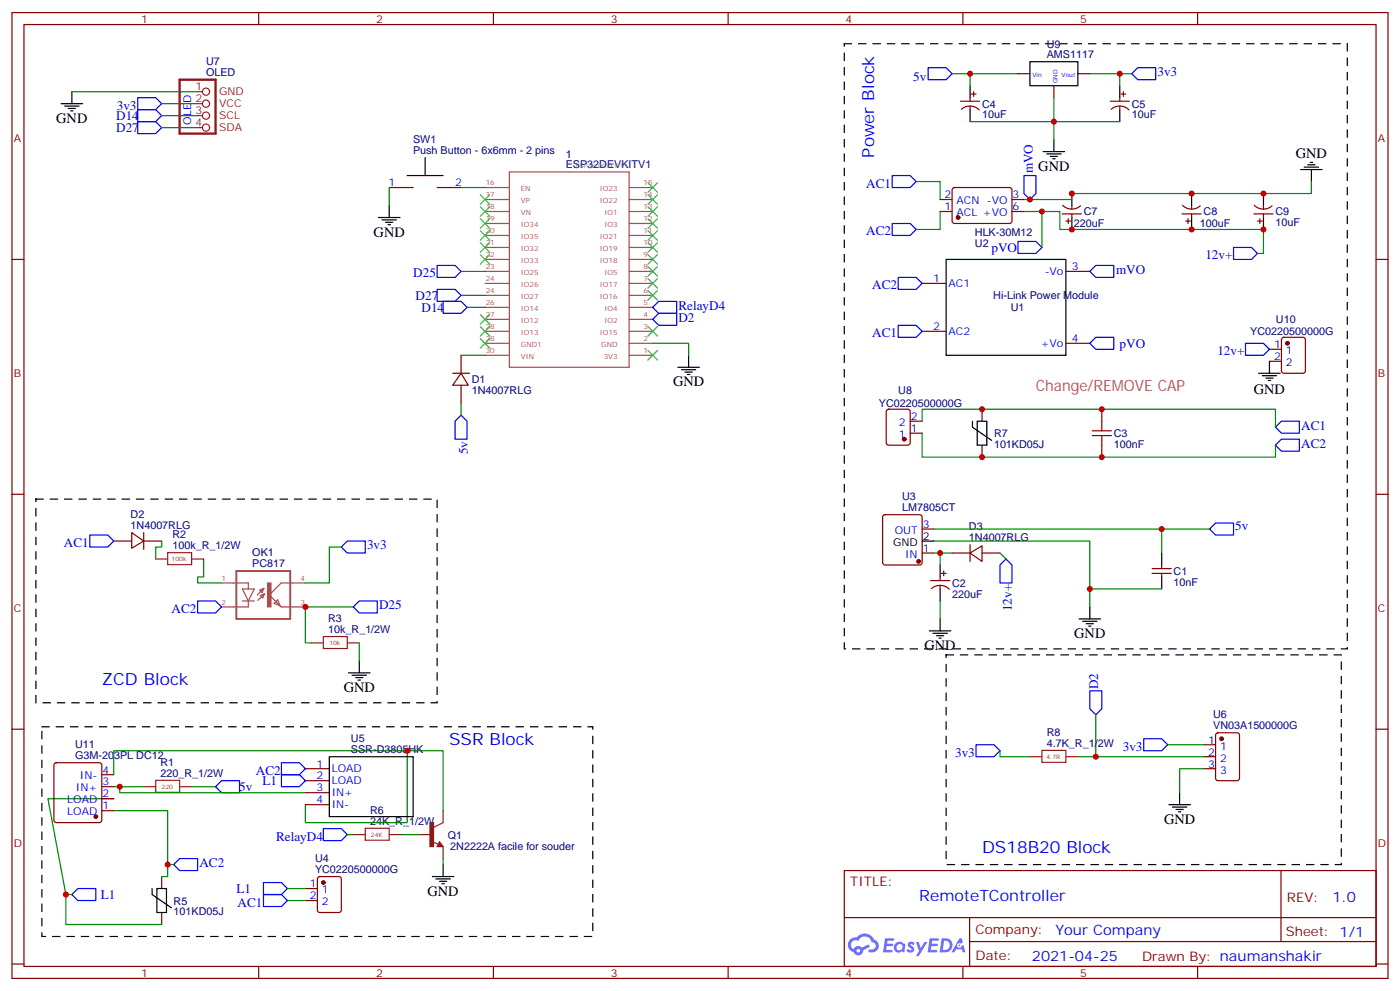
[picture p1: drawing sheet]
<svg xmlns="http://www.w3.org/2000/svg" width="412mm" height="292mm" viewBox="0 0 412 292" stroke-linecap="round" stroke-linejoin="round" font-family="sans-serif">
<g fill="none" stroke="#870000" stroke-width=".35">
<path d="M3.5 3.7h405.4v284.3h-405.4zM7.1 7.2h398.2v277.3h-398.2zM76.2 3.7v3.5M145.3 3.7v3.5M214.5 3.7v3.5M283.6 3.7v3.5M352.8 3.7v3.5M3.5 76.4h3.6M405.3 76.4h3.6M3.5 145.5h3.6M405.3 145.5h3.6M3.5 214.7h3.6"/>
<path d="M405.3 214.7h3.6M248.7 256.3h156.6v28.2h-156.6zM377.3 256.3v20.9M248.7 270.1h156.5M285.6 277.2h119.6M285.6 270.1v14.2M3.5 283.8h3.6M76.2 284.5v3.5M145.3 284.5v3.5M214.5 284.5v3.5M283.6 284.5v3.5M352.8 284.5v3.5"/>
<path d="M405.3 283.8h3.6"/>
</g>
<g fill="#5487ff">
<path d="M267.7 277.5a1.22 1.22 0 0 1 1.7 .2l-.4 .6a.47 .47 0 0 0-.3-.4 .47 .47 0 0 0-.5 .2l.1 .2a1.14 1.14 0 0 1 .8 1.8 1.14 1.14 0 0 1-1.9 0l-.2-.2 .5-.6 .7 .5a.29 .29 0 0 0 .3-.3 .29 .29 0 0 0-.2-.3 1.04 1.04 0 0 1-.6-1.7z"/>
<path d="M260.7 276.2h2.4l.3 .2-.2 .5-1.8 .1-.1 .8h1.5l.3 .4-.3 .4h-1.6l-.2 1.1h1.7l.2 .3-.2 .3-2.6 .1z"/>
<path d="M273.8 276.2h2.4l.3 .2-.1 .5-1.8 .1-.2 .8h1.6l.3 .4-.4 .4-1.6-.1-.1 1.1 1.7 .1 .2 .3-.2 .3-2.6 .1z"/>
<path d="M282.6 276.2h.7l.3 1.3-.6 .3a.69 .69 0 0 0-1 .3 .69 .69 0 0 0 .4 .9 .69 .69 0 0 0 .9-.6l.5-.2 .6 2.2h-.8l-.2-.9h-1.8l-.5 .9h-.8z"/>
<path d="M269.8 277.3h.8l.6 1.8 1.1-1.8h.9l-2.6 4.2h-.8l.9-1.5z"/>
<path d="M277.4 276.2l-.6 4.2h1.3a2.11 2.11 0 0 0 2.5-2.1 2.11 2.11 0 0 0-2.5-2.1zM278.1 277a1.39 1.39 0 0 1 1.7 1.4 1.39 1.39 0 0 1-1.8 1.2h-.3z"/>
<path d="M263.7 277.8a1.54 1.54 0 0 0-.1 2.2 1.54 1.54 0 0 0 2.2 .1l.6 .3 .3-2.3-.2-.3h-.4a1.49 1.49 0 0 0-2.4 0zM264 278.8a.94 .94 0 0 1 1.8 0 .94 .94 0 0 1-1.8 0z"/>
<path d="M250.4 276.6a2.18 2.18 0 0 0 1.1 3.7 1.44 1.44 0 0 0 1.6 .9 1.44 1.44 0 0 0 1.2-1.4l2-1.1-.5-.7-1.9 1a1.47 1.47 0 0 0-2.4 .4 1.39 1.39 0 0 1-.7-1.9 1.39 1.39 0 0 1 2-.5 2.12 2.12 0 0 1 2.2-1.3 2.12 2.12 0 0 1 1.9 1.7 1.14 1.14 0 0 1 1.1 1.4 1.14 1.14 0 0 1-1.7 .7 .43 .43 0 0 0-.5 .4 .43 .43 0 0 0 .4 .5 1.98 1.98 0 0 0 2.5-1.2 1.98 1.98 0 0 0-1.2-2.6 3.1 3.1 0 0 0-5.3-.6l-.9 .1zM252.3 279.9a.55 .55 0 0 1 1.1 0 .55 .55 0 0 1-1.1 0z"/>
<circle cx="282.6" cy="278.3" r=".26"/>
</g>
<g fill="none" stroke="#a64a4a" stroke-width=".35">
<path d="M142.9 58.7h6.9M142.9 55.2h6.9M150 50.6h35.3v57.5h-35.3zM185.3 58.7h7M185.3 55.2h7M142.9 79.9h6.9M142.9 76.4h6.9M142.9 72.8h6.9M142.9 69.3h6.9M142.9 65.8h6.9M142.9 62.3h6.9M185.3 79.9h7"/>
<path d="M185.3 76.4h7M185.3 72.8h7M185.3 69.3h7M185.3 65.8h7M185.3 62.3h7M142.9 97.5h6.9M142.9 94h6.9M142.9 90.5h6.9M142.9 87h6.9M142.9 83.4h6.9M185.3 97.5h7M185.3 94h7"/>
<path d="M185.3 90.5h7M185.3 87h7M185.3 83.4h7M142.9 104.6h6.9M142.9 101.1h6.9M185.3 104.6h7M185.3 101.1h7M65.3 171.6h7.8v1.8M71.4 173.4h3.5l-1.8 3.5zM71.4 176.9h3.5M73.1 176.9v1.8h-7.8M76.5 173.7l1.2-.5-.5 1.2z"/>
<path d="M76.7 175.3l1.2-.5-.5 1.2zM77.7 173.2l-1.9 2M77.9 174.8l-1.9 1.9M81.8 176.6l.7 1.7-1.8-.7zM86.4 171.6h-3.6l-3.5 3.6 3.5 3.5h3.6M86.5 171.6h3.5M86.5 178.7h3.5"/>
</g>
<path d="M69.6 168.1h15.9v14.1h-15.9z" fill="none" stroke="#a64a4a" stroke-width=".56"/>
<path d="M78.8 171.6h1v7.1h-1z" fill="#a64a4a" stroke="#a64a4a" stroke-width=".29"/>
<g fill="none" stroke="#00f" stroke-width=".35">
<path d="M273.4 19.9h5.3l1.8 1.8-1.8 1.8h-5.3zM40.6 32.3h5.3l1.7 1.7-1.7 1.8h-5.3zM40.6 35.8h5.3l1.7 1.8-1.7 1.7h-5.3zM40.6 28.8h5.3l1.7 1.7-1.7 1.8h-5.3zM333.4 21.7l1.7-1.8h5.3v3.6h-5.3zM262.8 51.7h5.3l1.8 1.7-1.8 1.8h-5.3zM301.6 51.7h3.6v5.3l-1.8 1.7-1.8-1.7zM128.8 78.1h5.3l1.7 1.8-1.7 1.8h-5.3zM262.8 65.8h5.3l1.8 1.8-1.8 1.7h-5.3zM299.9 71.1h5.3l1.7 1.7-1.7 1.8h-5.3zM321 79.9l1.8-1.8h5.3v3.6h-5.3zM363.4 72.8h5.3l1.7 1.8-1.7 1.8h-5.3z"/>
<path d="M128.8 85.2h5.3l1.7 1.8-1.7 1.7h-5.3zM130.5 88.7h5.3l1.8 1.8-1.8 1.8h-5.3zM192.3 90.5l1.7-1.8h5.3v3.6h-5.3zM192.3 94l1.7-1.7h5.3v3.5h-5.3zM264.6 95.8h5.3l1.7 1.7-1.7 1.8h-5.3zM264.6 81.7h5.3l1.7 1.7-1.7 1.8h-5.3zM322.8 99.3h5.3v3.5h-5.3l-1.8-1.7zM366.9 101.1h5.3l1.7 1.7-1.7 1.8h-5.3zM135.8 122.2l1.8 1.8v5.3h-3.5v-5.3zM377.5 124h5.3v3.5h-5.3l-1.8-1.7zM377.5 129.3h5.3v3.5h-5.3l-1.8-1.7zM26.5 157.5h5.2l1.8 1.8-1.8 1.7h-5.2z"/>
<path d="M356.3 155.8l1.8-1.8h5.3v3.5h-5.3zM58.2 176.9h5.3l1.8 1.8-1.8 1.7h-5.3zM100.5 161l1.8-1.7h5.3v3.5h-5.3zM104.1 178.7l1.7-1.8h5.3v3.5h-5.3zM294.6 166.3l1.7-1.7 1.8 1.7v5.3h-3.5zM287.5 219.3h5.3l1.8 1.7-1.8 1.8h-5.3zM321 203.4h3.6v5.3l-1.8 1.7-1.8-1.7zM336.9 217.5h5.3l1.8 1.8-1.8 1.7h-5.3zM63.5 231.6l1.8-1.8h5.3v3.6h-5.3zM82.9 228.1h5.3l1.8 1.7-1.8 1.8h-5.3zM82.9 224.5h5.3l1.8 1.8-1.8 1.8h-5.3zM51.2 254.5l1.7-1.7h5.3v3.5h-5.3z"/>
<path d="M77.6 259.8h5.3l1.8 1.8-1.8 1.7h-5.3zM95.2 243.9h5.3l1.8 1.8-1.8 1.8h-5.3zM22.9 261.6h5.3v3.5h-5.3l-1.7-1.8zM77.6 263.3h5.3l1.8 1.8-1.8 1.8h-5.3z"/>
</g>
<g fill="none" stroke="#000" stroke-width=".35">
<path d="M303.4 18.2h14.1v7h-14.1zM18 30.5h6.3M19 31.2h4.3M20.1 31.9h2.1M20.8 32.6h.7M21.2 27v3.5M285.8 25.2v3.6M285.8 32.3v3.5M329.8 25.2v3.6M329.8 32.3v3.5M119.9 51.7h10.6M125.2 46.4v5.3"/>
<path d="M307.3 44.6h6.3M308.3 45.3h4.3M309.4 46h2.1M310.1 46.7h.7M310.4 41.1v3.5M315.7 57v3.5M351 57v3.5M372.2 57v3.5M383.1 49.9h6.4M384.2 49.2h4.2M385.2 48.5h2.1M385.9 47.8h.7"/>
<path d="M386.3 49.9v3.5M111.5 64h6.3M112.5 64.7h4.3M113.6 65.4h2.1M114.3 66.1h.7M114.7 60.5v3.5M278.7 76.4h35.3v28.2h-35.3zM315.7 64v3.6M351 64v3.6M372.2 64v3.6M199.7 108.1h6.3M200.7 108.8h4.3"/>
<path d="M201.8 109.5h2.1M202.5 110.2h.7M202.8 104.6v3.5M370.8 109.9h6.3M371.8 110.6h4.3M372.9 111.3h2.1M373.6 112h.7M373.9 106.4v3.5M286.5 124v1.8l5.6 3.8M287.9 124h2.8v7.1h-2.8zM271.6 159.3h3.6M276.9 166.3v3.6"/>
<path d="M276.9 173.4v3.5M321 178.7v3.5M342.2 162.8v3.5M342.2 169.9v3.5M102.7 198.1h6.3M103.7 198.8h4.2M104.8 199.5h2.1M105.8 194.6v3.5M273.8 185.7h6.3M274.8 186.4h4.2M275.9 187.1h2.1M276.6 187.9h.7"/>
<path d="M276.9 182.2v3.5M317.9 182.2h6.3M318.9 182.9h4.2M320 183.6h2.1M320.7 184.3h.7M105.5 200.2h.7M97 222.8h24.7v17.6h-24.7zM344.3 236.9h6.4M345.4 237.6h4.2M346.4 238.3h2.1M347.1 239h.7M347.5 233.4v3.5"/>
<path d="M127.4 258.1h6.3M128.4 258.8h4.2M129.5 259.5h2.1M130.5 254.5v3.6M44.8 261.6v1.7l5.6 3.9M46.2 261.6h2.8v7h-2.8zM130.2 260.2h.7"/>
</g>
<g fill="none" stroke="#008700" stroke-width=".35">
<path d="M21.2 27h37M47.6 34h10.6M47.6 37.6h10.6M47.6 30.5h10.6M280.5 21.7h19.4M285.8 21.7v3.5M285.8 35.8h44M310.4 28.8v12.3M321 21.7h12.4M329.8 21.7v3.5M114.7 55.2v5.3M135.8 55.2h7.1"/>
<path d="M269.9 53.4h7v5.3M386.3 53.4v3.6h-70.6v1.7h-14.1M135.8 79.9h7.1M276.9 62.3v5.3h-7M301.6 62.3h10.6v5.3h60v7h-1.8M306.9 62.3v10.5M135.8 87h7.1M137.6 90.5h5.3M135.8 118.7v3.5M135.8 104.6h7.1M192.3 101.1h10.5v3.5M271.6 124v-3.5h104.1v5.3"/>
<path d="M271.6 127.5v7.1h104.1v-3.5M47.6 159.3v1.7h-1.7v3.6M275.2 159.3h45.8v19.4M275.2 155.8h81.1M342.2 155.8v7M60 164.6v5.3h-1.8v1.7h7.1M100.5 161h-3.5v10.6h-7M104.1 178.7h-14.1v10.6h1.7M275.2 162.8h5.3M276.9 162.8v3.5M276.9 176.9v5.3M294.6 162.8l1.7 1.8"/>
<path d="M321 173.4h21.2M105.8 189.3v5.3M322.8 210.4v12.4M344 219.3h10.5M33.5 238.7h15.9v19.4h-1.8M33.5 235.1h-19.4l5.3 28.2h1.8M33.5 228.1v-7.1h97v17.7M33.5 231.6h8.8M35.3 231.6v1.8h54.7M56.4 231.6h7.1M119.9 221v21.2h-29.9v-5.3M294.6 221v1.8h8.8"/>
<path d="M317.5 222.8h37M354.5 226.3h-7v7.1M49.4 254.5h1.8M102.3 245.7h1.8M118.2 245.7h5.3M130.5 252.8v1.7M19.4 263.3v8.9h28.2M84.7 265.1h5.3M84.7 261.6h5.3"/>
</g>
<path d="M248.7 12.9h148.2v178.1h-148.2zM10.6 146.9h118.2v60h-118.2zM278.7 192.8h116.4v61.7h-116.4zM12.3 214h162.3v61.7h-162.3z" fill="none" stroke="#000" stroke-width=".35" stroke-dasharray="2.1 2.1"/>
<g fill="none" stroke="#870000" stroke-width=".35">
<path d="M282.9 29.8h5.7M283.2 32.2a3.8 3.8 0 0 1 5.3 .2M285.8 28.8v1M285.8 31.2v1.1M286.1 27.7h1.4M286.8 27v1.4M299.9 21.7h3.5M310.4 25.2v3.6M317.5 21.7h3.5M327 29.8h5.7M327.3 32.2a3.8 3.8 0 0 1 5.3 .2M329.8 28.8v1"/>
<path d="M329.8 31.2v1.1M330.2 27.7h1.4M330.9 27v1.4M114.7 55.2h7M128.8 55.2h7M276.9 58.7h3.6M280.7 55.4l.5-.2 16.5 .1 .4 .6-.1 9.5-.6 .4-16.5-.1-.4-.6v-9.2zM298.1 58.7h3.5M276.9 62.3h3.6M298.1 62.3h3.5M312.9 63h5.7M313 60.4a3.8 3.8 0 0 0 5.3 .2"/>
<path d="M314 65.1h1.4M314 79.9h7M314.7 64.4v1.4M315.7 60.5v1.1M315.7 63v1M348.2 63h5.6M348.3 60.4a3.8 3.8 0 0 0 5.3 .2M349.2 65.1h1.5M350 64.4v1.4M351 60.5v1.1M351 63v1M369.4 63h5.6"/>
<path d="M369.5 60.4a3.8 3.8 0 0 0 5.2 .2M370.4 65.1h1.4M371.1 64.4v1.4M372.2 60.5v1.1M372.2 63v1M271.6 83.4h7.1M271.6 97.5h7.1M377.7 99.5l.5-.2h5.6l.7 .4v9.5l-.4 .6-5.9 .1-.7-.5v-9.4zM133.3 109.9h5M135.8 109.9l2.1 3.5h-4.6zM135.8 104.6v5.3M135.8 113.4v5.3"/>
<path d="M314 101.1h7M373.9 102.8h3.6M373.9 106.4h3.6M261.3 120.7l.5-.2h5.6l.7 .4v9.5l-.5 .6-5.8 .1-.7-.5v-9.4zM268.1 127.5h3.5M268.1 124h3.5M289.3 120.5v3.5M289.3 131.1v3.5M324.6 120.5v3.5M324.6 131.1v3.5M33.5 159.3h5.3M38.8 156.8l3.5 2.5-3.5 2.1z"/>
<path d="M42.3 159.3h5.3M42.3 156.8v4.9M260.2 151.7l.5-.2h10.2l.5 .2 .2 .5v13.4l-.2 .5-.5 .2h-10.2l-.5-.2-.2-.5v-13.4zM271.6 155.8h3.6M271.6 162.8h3.6M274.1 170.9h5.7M274.4 173.3a3.8 3.8 0 0 1 5.2 .2M276.9 169.9v1M276.9 172.3v1.1M277.3 168.8h1.4M278 168.1v1.4M280.5 162.8h5.3"/>
<path d="M285.8 162.8l3.5-2.1v4.6zM285.8 160.3v5M289.3 162.8h5.3M339.4 168.8h5.6M339.4 167.4h5.6M342.2 166.3v1.1M342.2 168.8v1.1M354.5 219.3h3.6M358.3 215.9l.5-.2h5.6l.7 .5v12.9l-.4 .7h-5.9l-.7-.4v-13zM16.1 224.7l.5-.2h12.7l.5 .2 .2 .5v16.3l-.2 .5-.5 .2h-12.7l-.5-.3-.2-.4v-16.3zM30 228.1h3.5M30 231.6h3.5"/>
<path d="M30 235.1h3.5M30 238.7h3.5M90 226.3h7M90 229.8h7M90 233.4h7M90 236.9h7M354.5 222.8h3.6M354.5 226.3h3.6M47.6 258.1v3.5M93.7 258.3l.5-.2h5.6l.7 .4v9.4l-.4 .7h-5.9l-.7-.4v-9.4zM47.6 268.6v3.6M90 261.6h3.5"/>
<path d="M90 265.1h3.5"/>
</g>
<g fill="#870000" stroke="#870000" stroke-width=".35">
<circle cx="359.8" cy="217.5" r=".53"/>
<circle cx="266.3" cy="129.3" r=".53"/>
<circle cx="379.2" cy="101.1" r=".53"/>
<circle cx="95.2" cy="259.8" r=".53"/>
<circle cx="28.2" cy="240.4" r=".53"/>
<circle cx="282.2" cy="64" r=".53"/>
<circle cx="270.6" cy="165.3" r=".53"/>
</g>
<g fill="none" stroke="#8c2424" stroke-width=".35">
<path d="M58.2 27h1.4M58.2 30.5h1.4M58.2 34h1.4M58.2 37.6h1.4M45.9 164.6h3.5M49.4 162.7h7v3.5h-7zM56.4 164.6h3.6M91.7 189.3h3.5M95.2 187.4h7.1v3.5h-7.1zM102.3 189.3h3.5M42.3 231.6h3.6M45.9 229.7h7v3.6h-7z"/>
<path d="M52.9 231.6h3.5M130.5 238.7v3.5l-2.8 1.4M303.4 222.8h3.5M306.9 220.9h7.1v3.5h-7.1zM314 222.8h3.5M104.1 245.7h3.5M107.6 243.8h7.1v3.6h-7.1zM114.7 245.7h3.5M123.5 245.7h3.5M127.4 247.8l1.7 .7M129.5 247.8l1 1.4h-1.7zM129.5 248.2l.7 .7h-1.1z"/>
<path d="M129.5 248.5v.4M130.5 249.2v3.6"/>
<circle cx="60.7" cy="27" r="1.06"/>
<circle cx="60.7" cy="30.5" r="1.06"/>
<circle cx="60.7" cy="34" r="1.06"/>
<circle cx="60.7" cy="37.6" r="1.06"/>
</g>
<path d="M126.6 242.2h1.1v7h-1.1z" fill="#8c2424" stroke="#8c2424" stroke-width=".35"/>
<path d="M321.7 128.2h5.7M321.7 126.8h5.7M324.6 124v2.8M324.6 128.2v2.9" fill="none" stroke="#a10000" stroke-width=".35"/>
<path d="M52.9 23.5h10.6v15.8h-10.6z" fill="none" stroke="#8c2424" stroke-width=".71"/>
<g fill="none" stroke="#3c3" stroke-width=".35">
<path d="M141.5 57.3l2.8 2.8M144.3 57.3l-2.8 2.8M190.9 57.3l2.8 2.8M190.9 53.8l2.8 2.8M193.7 57.3l-2.8 2.8M193.7 53.8l-2.8 2.8M141.5 60.9l2.8 2.8M141.5 64.4l2.8 2.8M141.5 67.9l2.8 2.8M141.5 71.4l2.8 2.9M141.5 75l2.8 2.8M144.3 60.9l-2.8 2.8"/>
<path d="M144.3 64.4l-2.8 2.8M144.3 67.9l-2.8 2.8M144.3 71.4l-2.8 2.9M144.3 75l-2.8 2.8M190.9 78.5l2.8 2.8M190.9 75l2.8 2.8M190.9 71.4l2.8 2.9M190.9 67.9l2.8 2.8M190.9 64.4l2.8 2.8M190.9 60.9l2.8 2.8M193.7 78.5l-2.8 2.8M193.7 75l-2.8 2.8"/>
<path d="M193.7 71.4l-2.8 2.9M193.7 67.9l-2.8 2.8M193.7 64.4l-2.8 2.8M193.7 60.9l-2.8 2.8M141.5 92.6l2.8 2.8M141.5 96.1l2.8 2.9M141.5 99.7l2.8 2.8M144.3 92.6l-2.8 2.8M144.3 96.1l-2.8 2.9M144.3 99.7l-2.8 2.8M190.9 96.1l2.8 2.9M190.9 85.5l2.8 2.9"/>
<path d="M190.9 82l2.8 2.8M193.7 96.1l-2.8 2.9M193.7 85.5l-2.8 2.9M193.7 82l-2.8 2.8M190.9 103.2l2.8 2.8M193.7 103.2l-2.8 2.8"/>
</g>
<g fill="#c00">
<circle cx="322.8" cy="222.8" r=".88"/>
<circle cx="19.4" cy="263.3" r=".88"/>
<circle cx="289.3" cy="120.5" r=".88"/>
<circle cx="324.6" cy="120.5" r=".88"/>
<circle cx="289.3" cy="134.6" r=".88"/>
<circle cx="324.6" cy="134.6" r=".88"/>
<circle cx="90" cy="178.7" r=".88"/>
<circle cx="49.4" cy="254.5" r=".88"/>
<circle cx="315.7" cy="67.6" r=".88"/>
<circle cx="372.2" cy="67.6" r=".88"/>
<circle cx="351" cy="67.6" r=".88"/>
<circle cx="315.7" cy="57" r=".88"/>
<circle cx="372.2" cy="57" r=".88"/>
<circle cx="351" cy="57" r=".88"/>
<circle cx="342.2" cy="155.8" r=".88"/>
<circle cx="321" cy="173.4" r=".88"/>
<circle cx="276.9" cy="162.8" r=".88"/>
<circle cx="285.8" cy="21.7" r=".88"/>
<circle cx="310.4" cy="35.8" r=".88"/>
<circle cx="329.8" cy="21.7" r=".88"/>
<circle cx="35.3" cy="231.6" r=".88"/>
<circle cx="119.9" cy="221" r=".88"/>
<circle cx="303.4" cy="58.7" r=".88"/>
<circle cx="306.9" cy="62.3" r=".88"/>
</g>
<g font-size="4.9" fill="#00f">
<text x="257.5" y="46.4" transform="rotate(-90 257.5 46.4)">Power Block</text>
<text x="30" y="201.6">ZCD Block</text>
<text x="132.3" y="219.3">SSR Block</text>
<text x="289.3" y="251">DS18B20 Block</text>
</g>
<text font-size="4.6" fill="#c36" x="305.2" y="115.2">Change/REMOVE CAP</text>
<text font-size="4.6" fill="#00f" x="270.8" y="265.3">RemoteTController</text>
<g font-size="4.2">
<text x="16.6" y="36.2">GND</text>
<text x="381.7" y="46.6">GND</text>
<text x="305.9" y="50.3">GND</text>
<text x="110.1" y="69.7">GND</text>
<text x="198.3" y="113.8">GND</text>
<text x="369.4" y="116">GND</text>
<text x="272.3" y="191.4">GND</text>
<text x="316.4" y="187.9">GND</text>
<text x="101.2" y="203.7">GND</text>
<text x="342.9" y="242.5">GND</text>
<text x="125.9" y="263.7">GND</text>
</g>
<g font-size="4.2" fill="#00f">
<text x="392.5" y="265.6">1.0</text>
<text x="310.9" y="275.1">Your Company</text>
<text x="304" y="282.9">2021-04-25</text>
</g>
<g font-size="3.9" fill="#00f">
<text x="269" y="23.9">5v</text>
<text x="341" y="22.3">3v3</text>
<text x="34.2" y="35.3">D14</text>
<text x="34.4" y="32.4">3v3</text>
<text x="34.2" y="38.8">D27</text>
<text x="304.2" y="51" transform="rotate(-90 304.2 51)">mVO</text>
<text x="255.2" y="55.2">AC1</text>
<text x="255.2" y="69.3">AC2</text>
<text x="292.1" y="74.2">pVO</text>
<text x="355.1" y="76.4">12v+</text>
<text x="121.8" y="81.7">D25</text>
<text x="328.7" y="80.8">mVO</text>
<text x="122.4" y="88.2">D27</text>
<text x="256.9" y="85.2">AC2</text>
<text x="124.2" y="91.8">D14</text>
<text x="199.8" y="91.3">RelayD4</text>
<text x="199.8" y="94.7">D2</text>
<text x="256.9" y="99.3">AC1</text>
<text x="329.8" y="102.3">pVO</text>
<text x="358.6" y="104.6">12v+</text>
<text x="383.3" y="126.5">AC1</text>
<text x="383.3" y="131.8">AC2</text>
<text x="137.8" y="133.7" transform="rotate(-90 137.8 133.7)">5v</text>
<text x="18.8" y="161">AC1</text>
<text x="108.1" y="161.7">3v3</text>
<text x="363.9" y="156.2">5v</text>
<text x="111.7" y="179.4">D25</text>
<text x="298.1" y="179.9" transform="rotate(-90 298.1 179.9)">12v+</text>
<text x="50.6" y="180.4">AC2</text>
<text x="323.4" y="202.8" transform="rotate(-90 323.4 202.8)">D2</text>
<text x="330.7" y="221">3v3</text>
<text x="281.3" y="222.8">3v3</text>
<text x="70.4" y="232.9">5v</text>
<text x="75.4" y="228.1">AC2</text>
<text x="77.3" y="231.1">L1</text>
<text x="81.3" y="247.5">RelayD4</text>
<text x="58.7" y="255.4">AC2</text>
<text x="69.7" y="262.9">L1</text>
<text x="29.7" y="264.7">L1</text>
<text x="70" y="266.9">AC1</text>
</g>
<g font-size="3.9" fill="#800">
<text x="250.5" y="260.9">TITLE:</text>
<text x="379.1" y="265.6">REV:</text>
<text x="287.4" y="275.1">Company:</text>
<text x="378.7" y="275.7">Sheet: 1/1</text>
<text x="287.4" y="282.8">Date:</text>
<text x="336.4" y="282.8">Drawn By: naumanshakir</text>
</g>
<g font-size="3.2" fill="#800">
<text x="41.6" y="6.7">1</text>
<text x="110.8" y="6.7">2</text>
<text x="179.9" y="6.7">3</text>
<text x="249.1" y="6.7">4</text>
<text x="318.2" y="6.7">5</text>
<text x="4.1" y="41.8">A</text>
<text x="405.9" y="41.8">A</text>
<text x="4.1" y="110.9">B</text>
<text x="405.9" y="110.9">B</text>
<text x="4.1" y="180.1">C</text>
<text x="405.9" y="180.1">C</text>
<text x="4.1" y="249.2">D</text>
<text x="405.9" y="249.2">D</text>
<text x="41.6" y="287.5">1</text>
<text x="110.8" y="287.5">2</text>
<text x="179.9" y="287.5">3</text>
<text x="249.1" y="287.5">4</text>
<text x="318.2" y="287.5">5</text>
</g>
<g font-size="3.2" fill="#000080">
<text x="308.3" y="17.1">AMS1117</text>
<text x="308.3" y="14">U9</text>
<text x="60.7" y="22.4">OLED</text>
<text x="60.7" y="19.1">U7</text>
<text x="289.3" y="34.8">10uF</text>
<text x="289.3" y="31.7">C4</text>
<text x="333.4" y="34.8">10uF</text>
<text x="333.4" y="31.7">C5</text>
<text x="121.7" y="45.3">Push Button - 6x6mm - 2 pins</text>
<text x="121.7" y="42.1">SW1</text>
<text x="166.7" y="46.4">1</text>
<text x="166.7" y="49.6">ESP32DEVKITV1</text>
<text x="319.3" y="63.4">C7</text>
<text x="354.5" y="63.4">C8</text>
<text x="375.7" y="63.4">C9</text>
<text x="287.2" y="69.4">HLK-30M12</text>
<text x="316.4" y="66.9">220uF</text>
<text x="353.4" y="66.9">100uF</text>
<text x="375.7" y="66.6">10uF</text>
<text x="287.2" y="72.6">U2</text>
<text x="292.6" y="88.1">Hi-Link Power Module</text>
<text x="297.8" y="91.7">U1</text>
<text x="375.9" y="95.1">U10</text>
<text x="368.3" y="98.7">YC0220500000G</text>
<text x="139" y="112.8">D1</text>
<text x="139" y="116">1N4007RLG</text>
<text x="258.9" y="119.9">YC0220500000G</text>
<text x="264.6" y="116.1">U8</text>
<text x="292.8" y="131.9">101KD05J</text>
<text x="292.8" y="128.7">R7</text>
<text x="328.1" y="131.9">100nF</text>
<text x="328.1" y="128.7">C3</text>
<text x="265.7" y="147.3">U3</text>
<text x="38.5" y="155.8">1N4007RLG</text>
<text x="38.5" y="152.6">D2</text>
<text x="265.7" y="150.5">LM7805CT</text>
<text x="50.8" y="161.6">100k_R_1/2W</text>
<text x="50.8" y="158.4">R2</text>
<text x="285.4" y="159.3">1N4007RLG</text>
<text x="285.4" y="156.2">D3</text>
<text x="74.3" y="167">PC817</text>
<text x="74.3" y="163.6">OK1</text>
<text x="280.5" y="172.8">C2</text>
<text x="345.7" y="172.4">10nF</text>
<text x="345.7" y="169.3">C1</text>
<text x="280.5" y="175.9">220uF</text>
<text x="96.7" y="183.1">R3</text>
<text x="96.7" y="186.3">10k_R_1/2W</text>
<text x="357.4" y="214.7">VN03A1500000G</text>
<text x="357.4" y="211.3">U6</text>
<text x="22.2" y="220.3">U11</text>
<text x="103.4" y="221.6">SSR-D3805HK</text>
<text x="103.4" y="218.5">U5</text>
<text x="308.3" y="219.9">4.7K_R_1/2W</text>
<text x="308.3" y="216.6">R8</text>
<text x="22.2" y="223.5">G3M-203PL DC12</text>
<text x="47.3" y="225.4">R1</text>
<text x="47.3" y="228.7">220_R_1/2W</text>
<text x="109" y="239.5">R6</text>
<text x="109" y="242.8">24K_R_1/2W</text>
<text x="131.9" y="246.9">Q1</text>
<text x="132.6" y="250.4">2N2222A facile for souder</text>
<text x="92.8" y="257">YC0220500000G</text>
<text x="92.8" y="253.8">U4</text>
<text x="51.2" y="269.5">101KD05J</text>
<text x="51.2" y="266.3">R5</text>
</g>
<g font-size="3.2" fill="#8d2323">
<text x="57.6" y="26.6">1</text>
<text x="64.6" y="28">GND</text>
<text x="57.6" y="30.2">2</text>
<text x="57.6" y="33.7">3</text>
<text x="64.6" y="31.6">VCC</text>
<text x="64.6" y="35.1">SCL</text>
<text x="57.6" y="37.2">4</text>
<text x="64.6" y="38.6">SDA</text>
</g>
<g font-size="3.2" fill="#00f">
<text x="56.4" y="36.7" transform="rotate(-90 56.4 36.7)">OLED</text>
<text x="114.4" y="54.9">1</text>
<text x="134.1" y="54.9">2</text>
<text x="278.3" y="58.4">2</text>
<text x="298.3" y="58.4">3</text>
<text x="278.3" y="61.9">1</text>
<text x="281.8" y="60.1">ACN -VO</text>
<text x="281.8" y="63.7">ACL +VO</text>
<text x="298.3" y="61.9">6</text>
<text x="274.9" y="83.1">1</text>
<text x="307.7" y="81">-Vo</text>
<text x="315.7" y="79.6">3</text>
<text x="279.4" y="84.5">AC1</text>
<text x="274.9" y="97.2">2</text>
<text x="279.4" y="98.6">AC2</text>
<text x="315.7" y="100.7">4</text>
<text x="306.6" y="102.1">+Vo</text>
<text x="375.3" y="102.5">1</text>
<text x="375.3" y="106">2</text>
<text x="378.8" y="104.2">1</text>
<text x="378.8" y="107.8">2</text>
<text x="264.8" y="125.4">2</text>
<text x="268.3" y="123.6">2</text>
<text x="264.8" y="128.9">1</text>
<text x="268.3" y="127.2">1</text>
<text x="271.8" y="155.4">3</text>
<text x="263.6" y="157.2">OUT</text>
<text x="266.6" y="164.2">IN</text>
<text x="271.8" y="162.5">1</text>
<text x="355.9" y="218.9">1</text>
<text x="359.4" y="220.7">1</text>
<text x="30.2" y="227.7">4</text>
<text x="93.2" y="226">1</text>
<text x="97.7" y="227.4">LOAD</text>
<text x="355.9" y="222.4">2</text>
<text x="355.9" y="226">3</text>
<text x="359.4" y="224.2">2</text>
<text x="359.4" y="227.7">3</text>
<text x="22.4" y="233">IN+</text>
<text x="23.5" y="229.5">IN-</text>
<text x="30.2" y="231.2">3</text>
<text x="93.2" y="229.5">2</text>
<text x="93.2" y="233">3</text>
<text x="97.7" y="230.9">LOAD</text>
<text x="19.8" y="236.5">LOAD</text>
<text x="30.2" y="234.8">2</text>
<text x="30.2" y="238.3">1</text>
<text x="93.2" y="236.5">4</text>
<text x="97.7" y="234.4">IN+</text>
<text x="97.7" y="237.9">IN-</text>
<text x="19.8" y="240.1">LOAD</text>
<text x="91.3" y="261.2">1</text>
<text x="94.8" y="263">1</text>
<text x="91.3" y="264.8">2</text>
<text x="94.8" y="266.5">2</text>
</g>
<g font-size="3.2">
<text x="263.1" y="160.7">GND</text>
<text x="271.8" y="158.9">2</text>
</g>
<g font-size="2.1" fill="#a54b4b">
<text x="143.1" y="54.5">16</text>
<text x="143.1" y="58">17</text>
<text x="153.4" y="56.3">EN</text>
<text x="153.4" y="59.8">VP</text>
<text x="176.7" y="59.8">IO22</text>
<text x="176.7" y="56.3">IO23</text>
<text x="189.6" y="58">14</text>
<text x="189.6" y="54.5">15</text>
<text x="143.1" y="61.6">18</text>
<text x="143.1" y="65.1">19</text>
<text x="153.4" y="63.3">VN</text>
<text x="178.1" y="63.3">IO1</text>
<text x="189.6" y="65.1">12</text>
<text x="189.6" y="61.6">13</text>
<text x="143.1" y="68.6">20</text>
<text x="153.4" y="66.8">IO34</text>
<text x="153.4" y="70.4">IO35</text>
<text x="176.7" y="70.4">IO21</text>
<text x="178.1" y="66.8">IO3</text>
<text x="189.6" y="68.6">11</text>
<text x="143.1" y="72.2">21</text>
<text x="143.1" y="75.7">22</text>
<text x="153.4" y="73.9">IO32</text>
<text x="153.4" y="77.4">IO33</text>
<text x="176.7" y="77.4">IO18</text>
<text x="176.7" y="73.9">IO19</text>
<text x="189.6" y="75.7">9</text>
<text x="189.6" y="72.2">10</text>
<text x="143.1" y="79.2">23</text>
<text x="143.1" y="82.7">24</text>
<text x="153.4" y="80.9">IO25</text>
<text x="178.1" y="80.9">IO5</text>
<text x="189.6" y="82.7">7</text>
<text x="189.6" y="79.2">8</text>
<text x="143.1" y="86.3">24</text>
<text x="143.1" y="89.8">26</text>
<text x="153.4" y="84.5">IO26</text>
<text x="153.4" y="88">IO27</text>
<text x="176.7" y="88">IO16</text>
<text x="176.7" y="84.5">IO17</text>
<text x="189.6" y="89.8">5</text>
<text x="189.6" y="86.3">6</text>
<text x="143.1" y="93.3">27</text>
<text x="153.4" y="91.5">IO14</text>
<text x="153.4" y="95.1">IO12</text>
<text x="178.1" y="95.1">IO2</text>
<text x="178.1" y="91.5">IO4</text>
<text x="189.6" y="93.3">4</text>
<text x="143.1" y="96.8">28</text>
<text x="143.1" y="100.4">28</text>
<text x="153.4" y="98.6">IO13</text>
<text x="176.7" y="98.6">IO15</text>
<text x="189.6" y="100.4">2</text>
<text x="189.6" y="96.8">3</text>
<text x="143.1" y="103.9">30</text>
<text x="153.4" y="102.1">GND1</text>
<text x="153.4" y="105.6">VIN</text>
<text x="177.1" y="102.1">GND</text>
<text x="177.8" y="105.6">3V3</text>
<text x="189.6" y="103.9">1</text>
<text x="65.3" y="170.9">1</text>
<text x="88.5" y="170.9">4</text>
<text x="65.3" y="178">2</text>
<text x="88.5" y="178">3</text>
</g>
<g font-size="1.8" fill="#00f">
<text x="304.1" y="22.8">Vin</text>
<text x="312.7" y="22.8">Vout</text>
<text x="311.5" y="24.5" transform="rotate(-90 311.5 24.5)">GND</text>
</g>
<text font-size="1.8" fill="#838383" x="169.6" y="49.4">ESP32-DEVKITV1</text>
<g font-size="1.8" fill="#8d2323">
<text x="50.6" y="165.2">100k</text>
<text x="97" y="189.9">10k</text>
<text x="308.2" y="223.4">4.7R</text>
<text x="47.6" y="232.3">220</text>
<text x="109.3" y="246.4">24K</text>
</g>
</svg>
